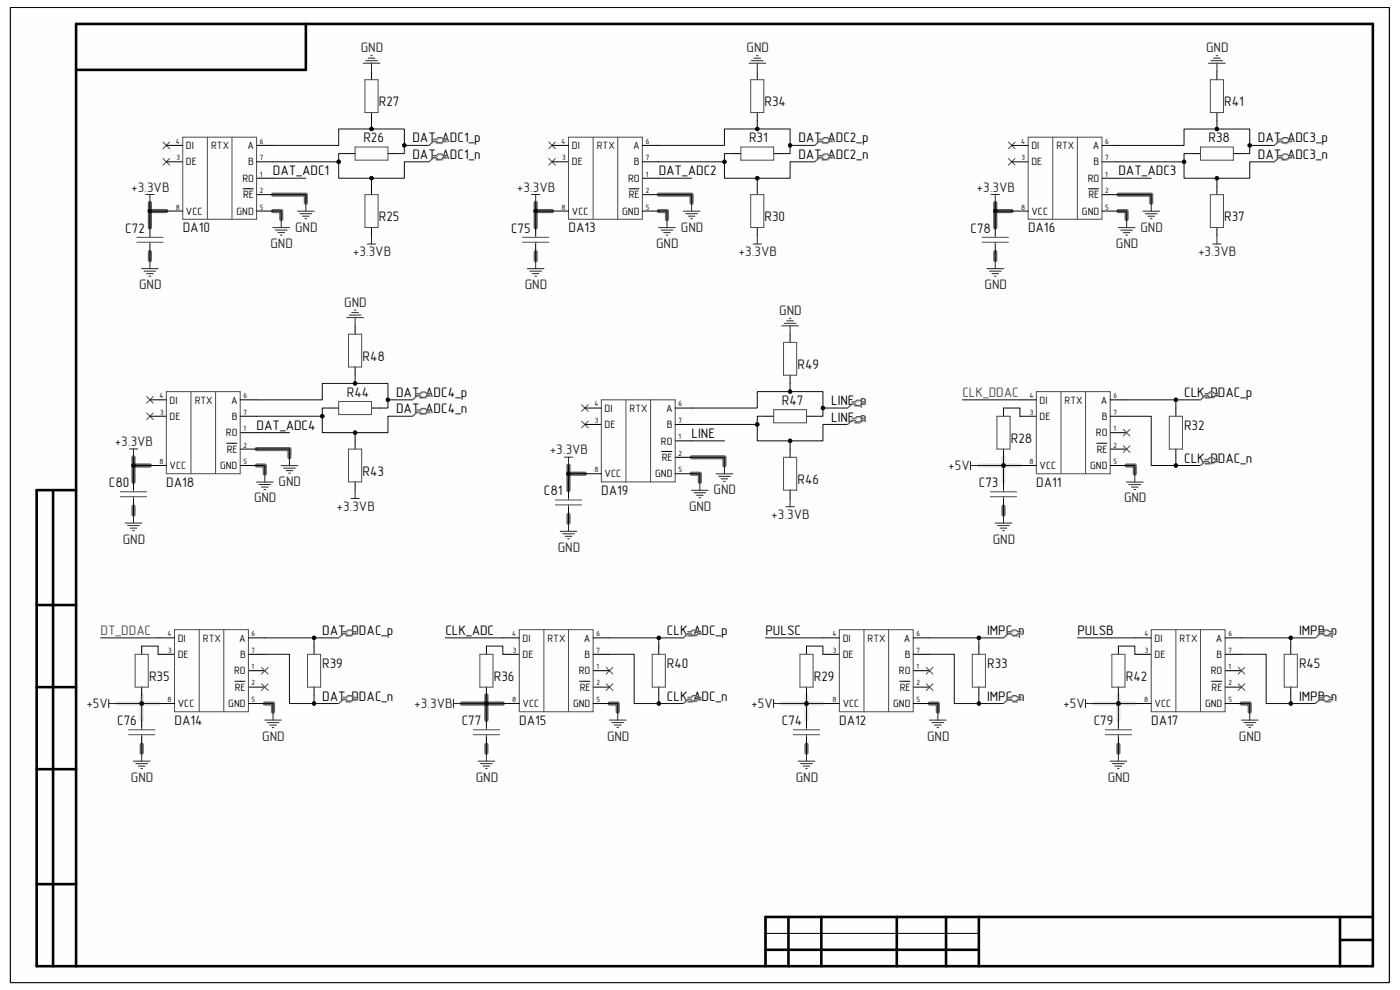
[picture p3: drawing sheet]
<svg xmlns="http://www.w3.org/2000/svg" width="297mm" height="210mm" viewBox="0 0 297 210" stroke-linecap="round" stroke-linejoin="round" font-family="sans-serif">
<path d="M2.2 1.6h292.5v206.8h-292.5z" fill-rule="evenodd" fill="#fefefe"/>
<path d="M2.2 1.6h292.5v206.8h-292.5z" fill="none" stroke="#000" stroke-width=".21"/>
<path d="M2.2 1.6h292.5v206.8h-292.5z" fill-rule="evenodd" fill="#fefefe"/>
<g fill="none" stroke="#000" stroke-width=".21">
<path d="M2.2 1.6h292.5v206.8h-292.5zM78.8 15.2v1.7M78.8 23.9v1.7M78.8 39.5v1.8M31.8 48.3v1.7M31.8 51.7v1.8M78.8 48.3v1.7M113.6 48.3v1.7M113.6 51.7v1.8M120.6 104v1.7M120.6 107.5v1.7M30.1 137.1v1.7"/>
<path d="M33.5 138.8h3.5M33.5 135.3h3.5M52.7 138.8h3.5M52.7 135.3h3.5M66.6 137.1v1.7M103.2 137.1v1.7M139.8 137.1v1.7M171.1 137.1v1.7M174.6 138.8h3.5M174.6 135.3h3.5M193.7 138.8h3.5M193.7 135.3h3.5"/>
<path d="M207.7 137.1v1.7M237.3 137.1v1.7M240.7 138.8h3.5M240.7 135.3h3.5M259.9 138.8h3.5M259.9 135.3h3.5M273.8 137.1v1.7M30.1 145.8v1.7M30.1 152.7v1.8M30.1 156.2v1.8M33.5 149.2h3.5M49.8 144.5h2.2"/>
<path d="M52.7 145.8h3.5M52.7 142.3h3.5M52.7 149.2h3.5M66.6 145.8v1.7M103.2 145.8v1.7M103.2 152.7v1.8M103.2 156.2v1.8M139.8 145.8v1.7M171.1 145.8v1.7M171.1 152.7v1.8M171.1 156.2v1.8M174.6 149.2h3.5"/>
<path d="M190.9 144.5h2.1M193.7 145.8h3.5M193.7 142.3h3.5M193.7 149.2h3.5M207.7 145.8v1.7M237.3 145.8v1.7M237.3 152.7v1.8M237.3 156.2v1.8M240.7 149.2h3.5M257 144.5h2.2M259.9 145.8h3.5M259.9 142.3h3.5"/>
<path d="M259.9 149.2h3.5M273.8 145.8v1.7M162.4 198h45.3"/>
</g>
<g fill="none" stroke="#686868" stroke-width=".89">
<path d="M31.8 53.5v1.7M57.9 44.8h1.8v1.7M57.9 41.3h7v1.7M113.6 53.5v1.7M139.8 44.8h1.7v1.7M139.8 41.3h6.9v1.7M211.1 53.5v1.7M237.3 44.8h1.7v1.7M237.3 41.3h6.9v1.7M54.4 98.8h1.8v1.7M54.4 95.3h7v1.7M146.7 97h7v1.8"/>
<path d="M239 98.8h1.7v1.7M28.3 107.5v1.7M120.6 109.2v1.7M146.7 100.5h1.8v1.7M212.9 107.5v1.7M30.1 158v1.7M56.2 149.2h1.7v1.8M103.2 158v1.7M129.3 149.2h1.8v1.8M171.1 158v1.7M197.2 149.2h1.8v1.8M237.3 158v1.7"/>
<path d="M263.4 149.2h1.7v1.8"/>
</g>
<path d="M31.8 43v1.8M35.3 44.8h-3.5v3.5M113.6 43v1.8h3.5M113.6 44.8v3.5M211.1 43v1.8M214.6 44.8h-3.5v3.5M28.3 97v1.8M31.8 98.8h-3.5v3.4M120.6 98.8v1.7M124.1 100.5h-3.5v3.5M98 149.2h8.7M103.2 147.5v5.2" fill="none" stroke="#5a5a5a" stroke-width=".89"/>
<path d="M207.7 98.8h8.7M212.9 97v5.2M24.8 149.2h8.7M30.1 147.5v5.2M165.9 149.2h8.7M171.1 147.5v5.2M232.1 149.2h8.6M237.3 147.5v5.2" fill="none" stroke="#e2e2e2" stroke-width=".89"/>
<g fill="none" stroke="#000" stroke-width=".55">
<path d="M64.9 5.1v9.7h-48.8M7.8 104h8.3M7.8 104v101h283.5v-199.9h-275.2v199.9M11.3 104v101M7.8 128.3h8.3M7.8 145.8h8.3M7.8 163.2h8.3M7.8 187.6h8.3M167.3 194.5v10.5M174.2 194.5v10.5M190.3 194.5v10.5M200.7 194.5v10.5"/>
<path d="M207.7 194.5v10.5M284.3 194.5v10.5M284.3 199.4h7M291.3 194.5h-128.9v10.5M162.4 201.5h45.3"/>
</g>
<g fill="none" stroke="#4c4c4c" stroke-width=".21">
<path d="M77.4 16.9h2.8v7h-2.8zM34.6 33.6l1.4 1.4M34.6 30.1l1.4 1.4M36 33.6l-1.4 1.4M36 30.1l-1.4 1.4M116.4 33.6l1.4 1.4M116.4 30.1l1.4 1.4M117.8 33.6l-1.4 1.4M117.8 30.1l-1.4 1.4M29 51.4h5.6M29 50.3h5.6M31.8 50v.3"/>
<path d="M31.8 51.4v.3M77.4 41.3h2.8v7h-2.8zM110.9 51.4h5.5M110.9 50.3h5.5M113.6 50v.3M113.6 51.4v.3M123.4 89.3l1.4 1.5M123.4 85.9l1.4 1.4M124.8 89.3l-1.4 1.5M124.8 85.9l-1.4 1.4M117.8 107.1h5.6M117.8 106.1h5.6"/>
<path d="M120.6 105.7v.4M120.6 107.1v.4M28.7 138.8h2.8v7h-2.8zM37 133.6h15.7v17.4h-15.7zM42.3 133.6v17.4M47.5 133.6v17.4M65.2 138.8h2.8v7h-2.8zM101.8 138.8h2.8v7h-2.8zM138.4 138.8h2.8v7h-2.8zM169.7 138.8h2.8v7h-2.8zM178.1 133.6h15.6v17.4h-15.6zM183.3 133.6v17.4"/>
<path d="M188.5 133.6v17.4M206.3 138.8h2.8v7h-2.8zM235.9 138.8h2.8v7h-2.8zM244.2 133.6h15.7v17.4h-15.7zM249.5 133.6v17.4M254.7 133.6v17.4M272.4 138.8h2.8v7h-2.8zM27.3 155.9h5.6M27.3 154.8h5.6M30.1 154.5v.3M30.1 155.9v.3M55.5 141.6l1.4 1.4"/>
<path d="M55.5 145.1l1.4 1.4M56.9 141.6l-1.4 1.4M56.9 145.1l-1.4 1.4M100.4 155.9h5.6M100.4 154.8h5.6M103.2 154.5v.3M103.2 155.9v.3M128.6 141.6l1.4 1.4M128.6 145.1l1.4 1.4M130 141.6l-1.4 1.4M130 145.1l-1.4 1.4M168.3 155.9h5.6"/>
<path d="M168.3 154.8h5.6M171.1 154.5v.3M171.1 155.9v.3M196.5 141.6l1.4 1.4M196.5 145.1l1.4 1.4M197.9 141.6l-1.4 1.4M197.9 145.1l-1.4 1.4M234.5 155.9h5.6M234.5 154.8h5.6M237.3 154.5v.3M237.3 155.9v.3M262.7 141.6l1.4 1.4"/>
<path d="M262.7 145.1l1.4 1.4M264.1 141.6l-1.4 1.4M264.1 145.1l-1.4 1.4"/>
</g>
<g fill="none" stroke="#262626" stroke-width=".21">
<path d="M77 13.4h3.6M77.6 12.9h2.5M78.1 12.3h1.4M78.6 11.8h.4M78.8 13.4v1.8M30 57h3.6M30.6 57.5h2.4M30.9 41.3h1.8M31.1 58h1.4M31.6 58.6h.4M31.8 41.3v1.7M31.8 55.2v1.8"/>
<path d="M57.9 48.3h3.5M58.4 48.8h2.5M59 49.3h1.4M59.5 49.9h.3M59.7 46.5v1.8M63.1 44.8h3.6M63.6 45.3h2.5M64.2 45.9h1.4M64.7 46.4h.4M64.9 43v1.8M77.9 51.8h1.8M78.8 50v1.8"/>
<path d="M111.9 57h3.5M112.4 57.5h2.5M112.8 41.3h1.7M112.9 58h1.4M113.5 58.6h.3M113.6 41.3v1.7M113.6 55.2v1.8M139.7 48.3h3.6M140.3 48.8h2.4M140.8 49.3h1.4M141.3 49.9h.4M141.5 46.5v1.8"/>
<path d="M145 44.8h3.5M145.5 45.3h2.5M146 45.9h1.4M146.5 46.4h.4M146.7 43v1.8M119.7 97h1.8M120.6 97v1.8M153.7 98.8v1.7M118.8 112.7h3.6M119.4 113.2h2.4M119.9 113.8h1.4M120.4 114.3h.4"/>
<path d="M120.6 110.9v1.8M146.7 104h3.5M147.2 104.5h2.5M147.8 105.1h1.4M148.3 105.6h.3M148.5 102.2v1.8M151.9 100.5h3.6M152.5 101h2.4M153 101.6h1.4M153.5 102.1h.4M23.1 149.2h1.7M23.1 148.4v1.7"/>
<path d="M30.1 159.7v1.8M56.2 152.8h3.5M56.7 153.3h2.5M57.2 153.8h1.4M57.7 154.3h.4M57.9 151v1.8M96.2 149.2h1.8M96.2 148.4v1.7M103.2 159.7v1.8M129.3 152.8h3.5M129.8 153.3h2.5M130.3 153.8h1.5"/>
<path d="M130.9 154.3h.3M131.1 151v1.8M164.1 149.2h1.8M164.1 148.4v1.7M171.1 159.7v1.8M197.2 152.8h3.5M197.7 153.3h2.5M198.3 153.8h1.4M198.8 154.3h.3M199 151v1.8M230.3 148.4v1.7M230.3 149.2h1.8"/>
<path d="M237.3 159.7v1.8M263.4 152.8h3.5M263.9 153.3h2.5M264.4 153.8h1.4M265 154.3h.3M265.1 151v1.8M28.3 161.5h3.5M28.8 162h2.5M29.4 162.5h1.4M29.9 163.1h.3M101.4 161.5h3.6M102 162h2.4"/>
<path d="M102.5 162.5h1.4M103 163.1h.4M169.3 161.5h3.6M169.9 162h2.4M170.4 162.5h1.4M170.9 163.1h.4M235.5 161.5h3.5M236 162h2.5M236.6 162.5h1.4M237.1 163.1h.3"/>
</g>
<path d="M31.8 53.5v1.7M35.3 44.8h-3.5v3.5" fill="none" stroke="#0e0e0e" stroke-width=".21"/>
<circle cx="31.8" cy="44.8" r=".35" fill="#0e0e0e"/>
<g fill="none" stroke="#0e0e0e" stroke-width=".21">
<path d="M31.8 43v1.8M57.9 44.8h1.8v1.7"/>
<circle cx="31.8" cy="44.8" r=".35"/>
</g>
<circle cx="31.8" cy="44.8" r=".35" fill="#0e0e0e"/>
<g fill="none" stroke="#0e0e0e" stroke-width=".21">
<path d="M57.9 37.8h7M57.9 41.3h7v1.7M113.6 43v1.8h3.5M113.6 53.5v1.7M139.8 44.8h1.7v1.7"/>
<circle cx="31.8" cy="44.8" r=".35"/>
</g>
<circle cx="113.6" cy="44.8" r=".35" fill="#0e0e0e"/>
<g fill="none" stroke="#0e0e0e" stroke-width=".21">
<path d="M139.8 37.8h6.9M139.8 41.3h6.9v1.7M120.6 109.2v1.7M124.1 100.5h-3.5v3.5"/>
<circle cx="113.6" cy="44.8" r=".35"/>
</g>
<circle cx="120.6" cy="100.5" r=".35" fill="#0e0e0e"/>
<g fill="none" stroke="#0e0e0e" stroke-width=".21">
<path d="M120.6 98.8v1.7M146.7 100.5h1.8v1.7"/>
<circle cx="120.6" cy="100.5" r=".35"/>
</g>
<circle cx="120.6" cy="100.5" r=".35" fill="#0e0e0e"/>
<g fill="none" stroke="#0e0e0e" stroke-width=".21">
<path d="M146.7 97h7v1.8M146.7 93.5h7M237.3 147.5v5.2M237.3 158v1.7"/>
<circle cx="120.6" cy="100.5" r=".35"/>
</g>
<circle cx="237.3" cy="149.2" r=".35" fill="#0e0e0e"/>
<g fill="none" stroke="#0e0e0e" stroke-width=".21">
<path d="M237.3 149.2h3.4"/>
<circle cx="237.3" cy="149.2" r=".35"/>
</g>
<circle cx="237.3" cy="149.2" r=".35" fill="#0e0e0e"/>
<g fill="none" stroke="#0e0e0e" stroke-width=".21">
<path d="M237.3 137.1h3.4v1.7M232.1 149.2h5.2M263.4 149.2h1.7v1.8"/>
<circle cx="237.3" cy="149.2" r=".35"/>
</g>
<circle cx="237.3" cy="149.2" r=".35" fill="#0e0e0e"/>
<g fill="none" stroke="#0e0e0e" stroke-width=".21">
<path d="M228.6 135.3h12.1M263.4 135.3h10.4v1.8"/>
<circle cx="237.3" cy="149.2" r=".35"/>
</g>
<circle cx="273.8" cy="135.3" r=".35" fill="#0e0e0e"/>
<g fill="none" stroke="#0e0e0e" stroke-width=".21">
<path d="M273.8 135.3h5.3"/>
<circle cx="273.8" cy="135.3" r=".35"/>
</g>
<circle cx="273.8" cy="135.3" r=".35" fill="#0e0e0e"/>
<g fill="none" stroke="#0e0e0e" stroke-width=".21">
<path d="M263.4 138.8h5.2v10.4h10.5"/>
<circle cx="273.8" cy="135.3" r=".35"/>
</g>
<circle cx="273.8" cy="149.2" r=".35" fill="#0e0e0e"/>
<g fill="none" stroke="#0e0e0e" stroke-width=".21">
<path d="M273.8 147.5v1.7"/>
<circle cx="273.8" cy="149.2" r=".35"/>
</g>
<circle cx="273.8" cy="149.2" r=".35" fill="#0e0e0e"/>
<g fill="none" stroke="#0e0e0e" stroke-width=".21">
<path d="M30.1 147.5v5.2M30.1 158v1.7"/>
<circle cx="273.8" cy="149.2" r=".35"/>
</g>
<circle cx="30.1" cy="149.2" r=".35" fill="#0e0e0e"/>
<g fill="none" stroke="#0e0e0e" stroke-width=".21">
<path d="M30.1 149.2h3.4"/>
<circle cx="30.1" cy="149.2" r=".35"/>
</g>
<circle cx="30.1" cy="149.2" r=".35" fill="#0e0e0e"/>
<g fill="none" stroke="#0e0e0e" stroke-width=".21">
<path d="M30.1 137.1h3.4v1.7M24.8 149.2h5.3M56.2 149.2h1.7v1.8"/>
<circle cx="30.1" cy="149.2" r=".35"/>
</g>
<circle cx="30.1" cy="149.2" r=".35" fill="#0e0e0e"/>
<g fill="none" stroke="#0e0e0e" stroke-width=".21">
<path d="M21.4 135.3h12.1M56.2 135.3h10.4v1.8"/>
<circle cx="30.1" cy="149.2" r=".35"/>
</g>
<circle cx="66.6" cy="135.3" r=".35" fill="#0e0e0e"/>
<g fill="none" stroke="#0e0e0e" stroke-width=".21">
<path d="M66.6 135.3h5.3"/>
<circle cx="66.6" cy="135.3" r=".35"/>
</g>
<circle cx="66.6" cy="135.3" r=".35" fill="#0e0e0e"/>
<g fill="none" stroke="#0e0e0e" stroke-width=".21">
<path d="M56.2 138.8h5.2v10.4h10.5"/>
<circle cx="66.6" cy="135.3" r=".35"/>
</g>
<circle cx="66.6" cy="149.2" r=".35" fill="#0e0e0e"/>
<g fill="none" stroke="#0e0e0e" stroke-width=".21">
<path d="M66.6 147.5v1.7"/>
<circle cx="66.6" cy="149.2" r=".35"/>
</g>
<circle cx="66.6" cy="149.2" r=".35" fill="#0e0e0e"/>
<g fill="none" stroke="#0e0e0e" stroke-width=".21">
<path d="M103.2 147.5v5.2M103.2 158v1.7"/>
<circle cx="66.6" cy="149.2" r=".35"/>
</g>
<circle cx="103.2" cy="149.2" r=".35" fill="#0e0e0e"/>
<g fill="none" stroke="#0e0e0e" stroke-width=".21">
<path d="M103.2 149.2h3.5"/>
<circle cx="103.2" cy="149.2" r=".35"/>
</g>
<circle cx="103.2" cy="149.2" r=".35" fill="#0e0e0e"/>
<g fill="none" stroke="#0e0e0e" stroke-width=".21">
<path d="M103.2 137.1h3.5v1.7M98 149.2h5.2M129.3 149.2h1.8v1.8"/>
<circle cx="103.2" cy="149.2" r=".35"/>
</g>
<circle cx="103.2" cy="149.2" r=".35" fill="#0e0e0e"/>
<g fill="none" stroke="#0e0e0e" stroke-width=".21">
<path d="M94.5 135.3h12.2M129.3 135.3h10.5v1.8"/>
<circle cx="103.2" cy="149.2" r=".35"/>
</g>
<circle cx="139.8" cy="135.3" r=".35" fill="#0e0e0e"/>
<g fill="none" stroke="#0e0e0e" stroke-width=".21">
<path d="M139.8 135.3h5.2"/>
<circle cx="139.8" cy="135.3" r=".35"/>
</g>
<circle cx="139.8" cy="135.3" r=".35" fill="#0e0e0e"/>
<g fill="none" stroke="#0e0e0e" stroke-width=".21">
<path d="M129.3 138.8h5.2v10.4h10.5"/>
<circle cx="139.8" cy="135.3" r=".35"/>
</g>
<circle cx="139.8" cy="149.2" r=".35" fill="#0e0e0e"/>
<g fill="none" stroke="#0e0e0e" stroke-width=".21">
<path d="M139.8 147.5v1.7"/>
<circle cx="139.8" cy="149.2" r=".35"/>
</g>
<circle cx="139.8" cy="149.2" r=".35" fill="#0e0e0e"/>
<g fill="none" stroke="#0e0e0e" stroke-width=".21">
<path d="M171.1 147.5v5.2M171.1 158v1.7"/>
<circle cx="139.8" cy="149.2" r=".35"/>
</g>
<circle cx="171.1" cy="149.2" r=".35" fill="#0e0e0e"/>
<g fill="none" stroke="#0e0e0e" stroke-width=".21">
<path d="M171.1 149.2h3.5"/>
<circle cx="171.1" cy="149.2" r=".35"/>
</g>
<circle cx="171.1" cy="149.2" r=".35" fill="#0e0e0e"/>
<g fill="none" stroke="#0e0e0e" stroke-width=".21">
<path d="M171.1 137.1h3.5v1.7M165.9 149.2h5.2M197.2 149.2h1.8v1.8"/>
<circle cx="171.1" cy="149.2" r=".35"/>
</g>
<circle cx="171.1" cy="149.2" r=".35" fill="#0e0e0e"/>
<g fill="none" stroke="#0e0e0e" stroke-width=".21">
<path d="M162.4 135.3h12.2M197.2 135.3h10.5v1.8"/>
<circle cx="171.1" cy="149.2" r=".35"/>
</g>
<circle cx="207.7" cy="135.3" r=".35" fill="#0e0e0e"/>
<g fill="none" stroke="#0e0e0e" stroke-width=".21">
<path d="M207.7 135.3h5.2"/>
<circle cx="207.7" cy="135.3" r=".35"/>
</g>
<circle cx="207.7" cy="135.3" r=".35" fill="#0e0e0e"/>
<g fill="none" stroke="#0e0e0e" stroke-width=".21">
<path d="M197.2 138.8h5.2v10.4h10.5"/>
<circle cx="207.7" cy="135.3" r=".35"/>
</g>
<circle cx="207.7" cy="149.2" r=".35" fill="#0e0e0e"/>
<g fill="none" stroke="#0e0e0e" stroke-width=".21">
<path d="M207.7 147.5v1.7"/>
<circle cx="207.7" cy="149.2" r=".35"/>
</g>
<circle cx="207.7" cy="149.2" r=".35" fill="#0e0e0e"/>
<g fill="none" stroke="#0e0e0e" stroke-width=".21">
<path d="M57.9 30.8h14v-3.4h13.9v3.4h5.2"/>
<circle cx="207.7" cy="149.2" r=".35"/>
</g>
<circle cx="78.8" cy="27.4" r=".35" fill="#0e0e0e"/>
<circle cx="78.8" cy="27.4" r=".35" fill="none" stroke="#0e0e0e" stroke-width=".21"/>
<circle cx="85.8" cy="30.8" r=".35" fill="#0e0e0e"/>
<g fill="none" stroke="#0e0e0e" stroke-width=".21">
<path d="M57.9 34.3h14v3.5h13.9v-3.5h5.2"/>
<circle cx="85.8" cy="30.8" r=".35"/>
</g>
<circle cx="71.9" cy="34.3" r=".35" fill="#0e0e0e"/>
<circle cx="71.9" cy="34.3" r=".35" fill="none" stroke="#0e0e0e" stroke-width=".21"/>
<circle cx="78.8" cy="37.8" r=".35" fill="#0e0e0e"/>
<g fill="none" stroke="#0e0e0e" stroke-width=".21">
<path d="M78.8 37.8v1.7"/>
<circle cx="78.8" cy="37.8" r=".35"/>
</g>
<circle cx="78.8" cy="37.8" r=".35" fill="#0e0e0e"/>
<g fill="none" stroke="#0e0e0e" stroke-width=".21">
<path d="M78.8 25.6v1.8"/>
<circle cx="78.8" cy="37.8" r=".35"/>
</g>
<circle cx="78.8" cy="27.4" r=".35" fill="#0e0e0e"/>
<g fill="none" stroke="#0e0e0e" stroke-width=".21">
<path d="M73.6 32.6h-1.7v1.7"/>
<circle cx="78.8" cy="27.4" r=".35"/>
</g>
<circle cx="71.9" cy="34.3" r=".35" fill="#0e0e0e"/>
<g fill="none" stroke="#0e0e0e" stroke-width=".21">
<path d="M85.8 30.8v1.8h-1.8"/>
<circle cx="71.9" cy="34.3" r=".35"/>
</g>
<circle cx="85.8" cy="30.8" r=".35" fill="#0e0e0e"/>
<g fill="none" stroke="#0e0e0e" stroke-width=".21">
<path d="M139.8 30.8h13.9v-3.4h13.9v3.4h5.2"/>
<circle cx="85.8" cy="30.8" r=".35"/>
</g>
<path d="M160.7 15.2v1.7M155.4 32.6h1.8M160.7 23.9v1.7M164.1 32.6h1.8" fill="none" stroke="#000" stroke-width=".21"/>
<path d="M159.3 16.9h2.7v7h-2.7zM157.2 31.2h6.9v2.8h-6.9z" fill="none" stroke="#4c4c4c" stroke-width=".21"/>
<path d="M158.9 13.4h3.5M159.4 12.9h2.5M159.9 12.3h1.5M160.5 11.8h.3M160.7 13.4v1.8M159.8 51.8h1.7M160.7 50v1.8" fill="none" stroke="#262626" stroke-width=".21"/>
<circle cx="160.7" cy="27.4" r=".35" fill="#0e0e0e"/>
<circle cx="160.7" cy="27.4" r=".35" fill="none" stroke="#0e0e0e" stroke-width=".21"/>
<circle cx="167.6" cy="30.8" r=".35" fill="#0e0e0e"/>
<g fill="none" stroke="#0e0e0e" stroke-width=".21">
<path d="M139.8 34.3h13.9v3.5h13.9v-3.5h5.2"/>
<circle cx="167.6" cy="30.8" r=".35"/>
</g>
<circle cx="153.7" cy="34.3" r=".35" fill="#0e0e0e"/>
<circle cx="153.7" cy="34.3" r=".35" fill="none" stroke="#0e0e0e" stroke-width=".21"/>
<circle cx="160.7" cy="37.8" r=".35" fill="#0e0e0e"/>
<g fill="none" stroke="#0e0e0e" stroke-width=".21">
<path d="M160.7 37.8v1.7"/>
<circle cx="160.7" cy="37.8" r=".35"/>
</g>
<circle cx="160.7" cy="37.8" r=".35" fill="#0e0e0e"/>
<g fill="none" stroke="#0e0e0e" stroke-width=".21">
<path d="M160.7 25.6v1.8"/>
<circle cx="160.7" cy="37.8" r=".35"/>
</g>
<circle cx="160.7" cy="27.4" r=".35" fill="#0e0e0e"/>
<g fill="none" stroke="#0e0e0e" stroke-width=".21">
<path d="M155.4 32.6h-1.7v1.7"/>
<circle cx="160.7" cy="27.4" r=".35"/>
</g>
<circle cx="153.7" cy="34.3" r=".35" fill="#0e0e0e"/>
<g fill="none" stroke="#0e0e0e" stroke-width=".21">
<path d="M167.6 30.8v1.8h-1.7"/>
<circle cx="153.7" cy="34.3" r=".35"/>
</g>
<circle cx="167.6" cy="30.8" r=".35" fill="#0e0e0e"/>
<g fill="none" stroke="#0e0e0e" stroke-width=".21">
<path d="M211.1 53.5v1.7M214.6 44.8h-3.5v3.5"/>
<circle cx="167.6" cy="30.8" r=".35"/>
</g>
<path d="M211.1 48.3v1.7M211.1 51.7v1.8" fill="none" stroke="#000" stroke-width=".21"/>
<path d="M213.9 33.6l1.4 1.4M213.9 30.1l1.4 1.4M215.3 33.6l-1.4 1.4M215.3 30.1l-1.4 1.4M208.4 51.4h5.5M208.4 50.3h5.5M211.1 50v.3M211.1 51.4v.3" fill="none" stroke="#4c4c4c" stroke-width=".21"/>
<g fill="none" stroke="#262626" stroke-width=".21">
<path d="M209.4 57h3.5M209.9 57.5h2.5M210.4 58h1.5M211 58.6h.3M211.1 55.2v1.8M237.2 48.3h3.6M237.8 48.8h2.5M238.3 49.4h1.4M238.8 49.9h.4M239 46.5v1.8M242.5 44.8h3.5M243 45.3h2.5"/>
<path d="M243.5 45.9h1.4M244.1 46.4h.3M244.2 43v1.8"/>
</g>
<circle cx="211.2" cy="44.8" r=".35" fill="#0e0e0e"/>
<g fill="none" stroke="#0e0e0e" stroke-width=".21">
<path d="M211.1 43v1.8M237.3 44.8h1.7v1.7"/>
<circle cx="211.2" cy="44.8" r=".35"/>
</g>
<circle cx="211.2" cy="44.8" r=".35" fill="#0e0e0e"/>
<g fill="none" stroke="#0e0e0e" stroke-width=".21">
<path d="M237.3 30.9h13.9v-3.5h13.9v3.5h5.3M237.3 37.8h6.9M237.3 41.3h6.9v1.7"/>
<circle cx="211.2" cy="44.8" r=".35"/>
</g>
<path d="M258.2 15.2v1.7M252.9 32.6h1.8M258.2 23.9v1.7M258.2 39.5v1.8M261.7 32.6h1.7M258.2 48.3v1.7" fill="none" stroke="#000" stroke-width=".21"/>
<path d="M256.8 16.9h2.8v7h-2.8zM254.7 31.2h7v2.8h-7zM256.8 41.3h2.8v7h-2.8z" fill="none" stroke="#4c4c4c" stroke-width=".21"/>
<path d="M256.4 13.4h3.5M256.9 12.9h2.5M257.5 12.3h1.4M258 11.8h.3M258.2 13.4v1.8" fill="none" stroke="#262626" stroke-width=".21"/>
<circle cx="258.2" cy="27.4" r=".35" fill="#0e0e0e"/>
<circle cx="258.2" cy="27.4" r=".35" fill="none" stroke="#0e0e0e" stroke-width=".21"/>
<circle cx="265.1" cy="30.8" r=".35" fill="#0e0e0e"/>
<g fill="none" stroke="#0e0e0e" stroke-width=".21">
<path d="M237.3 34.3h13.9v3.5h13.9v-3.5h5.3"/>
<circle cx="265.1" cy="30.8" r=".35"/>
</g>
<circle cx="251.2" cy="34.3" r=".35" fill="#0e0e0e"/>
<circle cx="251.2" cy="34.3" r=".35" fill="none" stroke="#0e0e0e" stroke-width=".21"/>
<circle cx="258.2" cy="37.8" r=".35" fill="#0e0e0e"/>
<g fill="none" stroke="#0e0e0e" stroke-width=".21">
<path d="M258.2 37.8v1.7"/>
<circle cx="258.2" cy="37.8" r=".35"/>
</g>
<circle cx="258.2" cy="37.8" r=".35" fill="#0e0e0e"/>
<g fill="none" stroke="#0e0e0e" stroke-width=".21">
<path d="M258.2 25.6v1.8"/>
<circle cx="258.2" cy="37.8" r=".35"/>
</g>
<circle cx="258.2" cy="27.4" r=".35" fill="#0e0e0e"/>
<g fill="none" stroke="#0e0e0e" stroke-width=".21">
<path d="M252.9 32.6h-1.7v1.7"/>
<circle cx="258.2" cy="27.4" r=".35"/>
</g>
<circle cx="251.2" cy="34.3" r=".35" fill="#0e0e0e"/>
<g fill="none" stroke="#0e0e0e" stroke-width=".21">
<path d="M265.1 30.9v1.7h-1.7"/>
<circle cx="251.2" cy="34.3" r=".35"/>
</g>
<circle cx="265.1" cy="30.8" r=".35" fill="#0e0e0e"/>
<g fill="none" stroke="#0e0e0e" stroke-width=".21">
<path d="M146.7 86.6h14v-3.5h13.9v3.5h5.2"/>
<circle cx="265.1" cy="30.8" r=".35"/>
</g>
<path d="M167.6 70.9v1.7M167.6 79.6v1.7M162.4 88.3h1.7M167.6 95.3v1.7M171.1 88.3h1.7M167.6 104v1.7" fill="none" stroke="#000" stroke-width=".21"/>
<path d="M166.2 72.6h2.8v7h-2.8zM164.1 86.9h7v2.8h-7zM166.2 97h2.8v7h-2.8z" fill="none" stroke="#4c4c4c" stroke-width=".21"/>
<path d="M165.9 69.1h3.5M166.4 68.6h2.5M166.9 68.1h1.4M167.4 67.5h.4M167.6 69.1v1.8M166.7 107.5h1.8M167.6 105.7v1.8" fill="none" stroke="#262626" stroke-width=".21"/>
<circle cx="167.6" cy="83.1" r=".35" fill="#0e0e0e"/>
<circle cx="167.6" cy="83.1" r=".35" fill="none" stroke="#0e0e0e" stroke-width=".21"/>
<circle cx="174.6" cy="86.6" r=".35" fill="#0e0e0e"/>
<g fill="none" stroke="#0e0e0e" stroke-width=".21">
<path d="M146.7 90h14v3.5h13.9v-3.5h5.2"/>
<circle cx="174.6" cy="86.6" r=".35"/>
</g>
<circle cx="160.7" cy="90" r=".35" fill="#0e0e0e"/>
<circle cx="160.7" cy="90" r=".35" fill="none" stroke="#0e0e0e" stroke-width=".21"/>
<circle cx="167.6" cy="93.5" r=".35" fill="#0e0e0e"/>
<g fill="none" stroke="#0e0e0e" stroke-width=".21">
<path d="M167.6 93.5v1.8"/>
<circle cx="167.6" cy="93.5" r=".35"/>
</g>
<circle cx="167.6" cy="93.5" r=".35" fill="#0e0e0e"/>
<g fill="none" stroke="#0e0e0e" stroke-width=".21">
<path d="M167.6 81.3v1.8"/>
<circle cx="167.6" cy="93.5" r=".35"/>
</g>
<circle cx="167.6" cy="83.1" r=".35" fill="#0e0e0e"/>
<g fill="none" stroke="#0e0e0e" stroke-width=".21">
<path d="M162.4 88.3h-1.7v1.7"/>
<circle cx="167.6" cy="83.1" r=".35"/>
</g>
<circle cx="160.7" cy="90" r=".35" fill="#0e0e0e"/>
<g fill="none" stroke="#0e0e0e" stroke-width=".21">
<path d="M174.6 86.6v1.7h-1.8"/>
<circle cx="160.7" cy="90" r=".35"/>
</g>
<circle cx="174.6" cy="86.6" r=".35" fill="#0e0e0e"/>
<g fill="none" stroke="#0e0e0e" stroke-width=".21">
<path d="M113.6 44.8v3.5"/>
<circle cx="174.6" cy="86.6" r=".35"/>
</g>
<circle cx="113.6" cy="44.8" r=".35" fill="#0e0e0e"/>
<g fill="none" stroke="#0e0e0e" stroke-width=".21">
<path d="M31.8 98.8h-3.5v3.4M28.3 107.5v1.7"/>
<circle cx="113.6" cy="44.8" r=".35"/>
</g>
<g fill="none" stroke="#000" stroke-width=".21">
<path d="M35.3 34.3h3.5M35.3 30.8h3.5M54.4 34.3h3.5M54.4 37.8h3.5M54.4 30.8h3.5M117.1 34.3h3.5M117.1 30.8h3.5M136.3 34.3h3.5M136.3 37.8h3.5M136.3 30.8h3.5M214.6 34.3h3.5M214.6 30.9h3.5"/>
<path d="M233.8 34.3h3.5M233.8 37.8h3.5M233.8 30.9h3.5M35.3 44.8h3.5M51.6 40h2.1M54.4 41.3h3.5M54.4 44.8h3.5M117.1 44.8h3.5M133.4 40.1h2.2M136.3 44.8h3.5M136.3 41.3h3.5M214.6 44.8h3.5"/>
<path d="M230.9 40.1h2.2M233.8 44.8h3.5M233.8 41.3h3.5M28.3 102.2v1.8M28.3 105.7v1.8"/>
</g>
<g fill="none" stroke="#4c4c4c" stroke-width=".21">
<path d="M38.8 29.1h15.6v17.4h-15.6zM44 29.1v17.4M49.2 29.1v17.4M120.6 29.1h15.7v17.4h-15.7zM125.8 29.1v17.4M131.1 29.1v17.4M218.1 29.1h15.7v17.4h-15.7zM223.3 29.1v17.4M228.6 29.1v17.4M31.1 84.1l1.4 1.4M31.1 87.6l1.4 1.4M32.5 87.6l-1.4 1.4"/>
<path d="M32.5 84.1l-1.4 1.4M25.5 105.4h5.6M25.5 104.3h5.6M28.3 104v.3M28.3 105.4v.3"/>
</g>
<g fill="none" stroke="#262626" stroke-width=".21">
<path d="M59.6 98.8h3.6M60.2 99.3h2.4M60.7 99.8h1.4M61.4 97v1.8M26.6 111h3.5M27.1 111.5h2.5M27.6 112h1.4M28.1 112.6h.4M28.3 109.2v1.7M54.4 102.3h3.5M54.9 102.8h2.5M55.5 103.3h1.4"/>
<path d="M56 103.9h.4M56.2 100.5v1.8M61.2 100.4h.4"/>
</g>
<circle cx="28.3" cy="98.7" r=".35" fill="#0e0e0e"/>
<g fill="none" stroke="#0e0e0e" stroke-width=".21">
<path d="M28.3 97v1.8M54.4 98.8h1.8v1.7"/>
<circle cx="28.3" cy="98.7" r=".35"/>
</g>
<circle cx="28.3" cy="98.7" r=".35" fill="#0e0e0e"/>
<g fill="none" stroke="#0e0e0e" stroke-width=".21">
<path d="M54.4 95.3h7v1.7M54.4 84.8h14v-3.5h13.9v3.5h5.2M54.4 91.8h7"/>
<circle cx="28.3" cy="98.7" r=".35"/>
</g>
<path d="M75.3 69.1v1.8M75.3 77.9v1.7M70.1 86.6h1.8M75.3 93.5v1.8M78.8 86.6h1.8M75.3 102.2v1.8" fill="none" stroke="#000" stroke-width=".21"/>
<path d="M73.9 70.9h2.8v7h-2.8zM71.9 85.2h6.9v2.8h-6.9zM73.9 95.3h2.8v6.9h-2.8z" fill="none" stroke="#4c4c4c" stroke-width=".21"/>
<path d="M73.6 67.4h3.5M74.1 66.8h2.5M74.6 66.3h1.4M75.2 65.8h.3M75.3 67.4v1.7" fill="none" stroke="#262626" stroke-width=".21"/>
<circle cx="75.3" cy="81.3" r=".35" fill="#0e0e0e"/>
<circle cx="75.3" cy="81.3" r=".35" fill="none" stroke="#0e0e0e" stroke-width=".21"/>
<circle cx="82.3" cy="84.8" r=".35" fill="#0e0e0e"/>
<g fill="none" stroke="#0e0e0e" stroke-width=".21">
<path d="M54.4 88.3h14v3.5h13.9v-3.5h5.2"/>
<circle cx="82.3" cy="84.8" r=".35"/>
</g>
<circle cx="68.4" cy="88.3" r=".35" fill="#0e0e0e"/>
<circle cx="68.4" cy="88.3" r=".35" fill="none" stroke="#0e0e0e" stroke-width=".21"/>
<circle cx="75.3" cy="91.8" r=".35" fill="#0e0e0e"/>
<g fill="none" stroke="#0e0e0e" stroke-width=".21">
<path d="M75.3 91.8v1.7"/>
<circle cx="75.3" cy="91.8" r=".35"/>
</g>
<circle cx="75.3" cy="91.8" r=".35" fill="#0e0e0e"/>
<g fill="none" stroke="#0e0e0e" stroke-width=".21">
<path d="M75.3 79.6v1.7"/>
<circle cx="75.3" cy="91.8" r=".35"/>
</g>
<circle cx="75.3" cy="81.3" r=".35" fill="#0e0e0e"/>
<g fill="none" stroke="#0e0e0e" stroke-width=".21">
<path d="M70.1 86.6h-1.7v1.7"/>
<circle cx="75.3" cy="81.3" r=".35"/>
</g>
<circle cx="68.4" cy="88.3" r=".35" fill="#0e0e0e"/>
<g fill="none" stroke="#0e0e0e" stroke-width=".21">
<path d="M82.3 84.8v1.8h-1.7"/>
<circle cx="68.4" cy="88.3" r=".35"/>
</g>
<circle cx="82.3" cy="84.8" r=".35" fill="#0e0e0e"/>
<g fill="none" stroke="#0e0e0e" stroke-width=".21">
<path d="M212.9 97v5.2M212.9 107.5v1.7"/>
<circle cx="82.3" cy="84.8" r=".35"/>
</g>
<g fill="none" stroke="#000" stroke-width=".21">
<path d="M31.8 88.3h3.5M31.8 84.8h3.5M31.8 98.8h3.5M48.1 94h2.2M51 84.8h3.4M51 88.3h3.4M51 95.3h3.4M51 91.8h3.4M51 98.8h3.4M212.9 86.6v1.7M212.9 95.3v1.7M216.4 88.3h3.5"/>
<path d="M216.4 84.8h3.5M216.4 98.8h3.5M232.7 94h2.1M235.5 88.3h3.5M235.5 95.3h3.5M235.5 91.8h3.5M235.5 84.8h3.5M235.5 98.8h3.5M249.5 86.6v1.7M249.5 95.3v1.7M212.9 102.2v1.8M212.9 105.7v1.8"/>
<path d="M106.7 138.8h3.5M106.7 135.3h3.5M125.8 138.8h3.5M125.8 135.3h3.5M106.7 149.2h3.5M123 144.5h2.1M125.8 145.8h3.5M125.8 142.3h3.5M125.8 149.2h3.5"/>
</g>
<g fill="none" stroke="#4c4c4c" stroke-width=".21">
<path d="M35.3 83.1h15.7v17.4h-15.7zM40.5 83.1v17.4M45.7 83.1v17.4M211.5 88.3h2.8v7h-2.8zM219.9 83.1h15.6v17.4h-15.6zM225.1 83.1v17.4M230.3 83.1v17.4M238.3 91.1l1.4 1.4M238.3 94.6l1.4 1.4M239.7 91.1l-1.4 1.4M239.7 94.6l-1.4 1.4M248.1 88.3h2.8v7h-2.8z"/>
<path d="M210.1 105.4h5.6M210.1 104.3h5.6M212.9 104v.3M212.9 105.4v.3M110.2 133.6h15.6v17.4h-15.6zM115.4 133.6v17.4M120.6 133.6v17.4"/>
</g>
<path d="M205.9 97.9v1.7M205.9 98.8h1.8M211.1 111h3.6M211.7 111.5h2.4M212.2 112h1.4M212.7 112.6h.4M212.9 109.2v1.8M239 102.3h3.5M239.5 102.8h2.5M240 103.3h1.5M240.6 103.9h.3M240.7 100.5v1.8" fill="none" stroke="#262626" stroke-width=".21"/>
<circle cx="212.9" cy="98.7" r=".35" fill="#0e0e0e"/>
<g fill="none" stroke="#0e0e0e" stroke-width=".21">
<path d="M212.9 98.8h3.5"/>
<circle cx="212.9" cy="98.7" r=".35"/>
</g>
<circle cx="212.9" cy="98.7" r=".35" fill="#0e0e0e"/>
<g fill="none" stroke="#0e0e0e" stroke-width=".21">
<path d="M207.7 98.8h5.2M212.9 86.6h3.5v1.7M239 98.8h1.7v1.7"/>
<circle cx="212.9" cy="98.7" r=".35"/>
</g>
<circle cx="212.9" cy="98.7" r=".35" fill="#0e0e0e"/>
<g fill="none" stroke="#0e0e0e" stroke-width=".21">
<path d="M204.2 84.8h12.2M239 84.8h10.5v1.8"/>
<circle cx="212.9" cy="98.7" r=".35"/>
</g>
<circle cx="249.5" cy="84.8" r=".35" fill="#0e0e0e"/>
<g fill="none" stroke="#0e0e0e" stroke-width=".21">
<path d="M249.5 84.8h5.2"/>
<circle cx="249.5" cy="84.8" r=".35"/>
</g>
<circle cx="249.5" cy="84.8" r=".35" fill="#0e0e0e"/>
<g fill="none" stroke="#0e0e0e" stroke-width=".21">
<path d="M239 88.3h5.2v10.5h10.5"/>
<circle cx="249.5" cy="84.8" r=".35"/>
</g>
<circle cx="249.5" cy="98.7" r=".35" fill="#0e0e0e"/>
<g fill="none" stroke="#0e0e0e" stroke-width=".21">
<path d="M249.5 97v1.8"/>
<circle cx="249.5" cy="98.7" r=".35"/>
</g>
<circle cx="249.5" cy="98.7" r=".35" fill="#0e0e0e"/>
<circle cx="249.5" cy="98.7" r=".35" fill="none" stroke="#0e0e0e" stroke-width=".21"/>
<g fill="none" stroke="#000" stroke-width=".21">
<path d="M73.6 32.6h1.7M82.3 32.6h1.7M160.7 39.5v1.8M160.7 48.3v1.7M124.1 90h3.5M124.1 86.6h3.5M140.4 95.8h2.1M143.2 90h3.5M143.2 97h3.5M143.2 93.5h3.5M143.2 86.6h3.5M124.1 100.5h3.5"/>
<path d="M143.2 100.5h3.5"/>
</g>
<g fill="none" stroke="#4c4c4c" stroke-width=".21">
<path d="M75.3 31.2h7v2.8h-7zM91.9 29.5h.7l.4-.3h.7l.3 .3h.7M91.9 33h.7l.4-.4h.7l.3 .4h.7M94.7 30h-.7l-.3 .3h-.7l-.4-.3h-.7l-.9 .8M94.7 33.4h-.7l-.3 .4h-.7l-.4-.4h-.7l-.9 .9M173.7 29.5h.7l.4-.3h.7l.4 .3h.7M173.7 33h.7l.4-.4h.7l.4 .4h.7M176.6 30h-.7l-.4 .3h-.7l-.4-.3h-.7l-.9 .9M176.6 33.4h-.7l-.4 .4h-.7l-.4-.4h-.7l-.9 .9M271.2 29.5h.7l.4-.3h.7l.4 .3h.7M271.2 33h.7l.4-.4h.7l.4 .4h.7M274.1 30h-.7l-.4 .3h-.7l-.4-.3h-.7l-.8 .9"/>
<path d="M274.1 33.4h-.7l-.4 .4h-.7l-.4-.4h-.7l-.8 .9M159.3 41.3h2.7v7h-2.7zM88.4 83.5h.7l.4-.4h.7l.3 .4h.7M88.4 87h.7l.4-.4h.7l.3 .4h.7M91.2 83.9h-.7l-.3 .4h-.7l-.4-.4h-.7l-.9 .9M91.2 87.4h-.7l-.3 .4h-.7l-.4-.4h-.7l-.9 .9M127.6 84.8h15.6v17.4h-15.6zM132.8 84.8v17.4M138 84.8v17.4M180.7 85.2h.7l.4-.3h.7l.3 .3h.7M180.7 88.7h.7l.4-.3h.7l.3 .3h.7M183.5 85.7h-.7l-.3 .3h-.7l-.4-.3h-.7l-.9 .9"/>
<path d="M183.5 89.2h-.7l-.3 .3h-.7l-.4-.3h-.7l-.9 .8M255.6 83.5h.7l.3-.4h.7l.4 .4h.7M255.6 97.4h.7l.3-.3h.7l.4 .3h.7M258.4 83.9h-.7l-.4 .4h-.7l-.3-.4h-.7l-.9 .9M258.4 97.9h-.7l-.4 .3h-.7l-.3-.3h-.7l-.9 .9M72.7 134h.7l.4-.4h.7l.4 .4h.7M75.6 134.4h-.7l-.4 .4h-.7l-.4-.4h-.7l-.8 .9M145.9 134h.7l.3-.4h.7l.4 .4h.7M148.7 134.4h-.7l-.4 .4h-.7l-.3-.4h-.7l-.9 .9M213.8 134h.7l.3-.4h.8l.3 .4h.7M216.6 134.4h-.7l-.3 .4h-.8l-.3-.4h-.7l-.9 .9M279.9 134h.7l.4-.4h.7l.4 .4h.7"/>
<path d="M282.8 134.4h-.7l-.4 .4h-.7l-.4-.4h-.7l-.8 .9M72.7 147.9h.7l.4-.3h.7l.4 .3h.7M75.6 148.4h-.7l-.4 .3h-.7l-.4-.3h-.7l-.8 .8M145.9 147.9h.7l.3-.3h.7l.4 .3h.7M148.7 148.4h-.7l-.4 .3h-.7l-.3-.3h-.7l-.9 .8M213.8 147.9h.7l.3-.3h.8l.3 .3h.7M216.6 148.4h-.7l-.3 .3h-.8l-.3-.3h-.7l-.9 .8M279.9 147.9h.7l.4-.3h.7l.4 .3h.7M282.8 148.4h-.7l-.4 .3h-.7l-.4-.3h-.7l-.8 .8"/>
</g>
<path d="M210.3 41.3h1.7M211.1 41.3v1.7M257.3 51.8h1.7M258.2 50v1.8M27.4 95.2h1.8M28.3 95.2v1.8M74.4 105.7h1.8M75.3 104v1.7" fill="none" stroke="#262626" stroke-width=".21"/>
<g fill="none" stroke="#b0b0b0" stroke-width=".21">
<path d="M92.1 29.7h.7l.3-.4h.7l.4 .4h.7M92.1 33.2h.7l.3-.4h.7l.4 .4h.7M94.9 30.1h-.7l-.4 .4h-.7l-.3-.4h-.7l-1.1 .7M94.9 33.6h-.7l-.4 .4h-.7l-.3-.4h-.7l-1.1 .7M173.9 29.7h.7l.4-.4h.7l.3 .4h.7M173.9 33.2h.7l.4-.4h.7l.3 .4h.7M176.7 30.1h-.7l-.3 .4h-.7l-.4-.4h-.7l-1.1 .8M176.7 33.6h-.7l-.3 .4h-.7l-.4-.4h-.7l-1.1 .7M271.4 29.7h.7l.4-.4h.7l.3 .4h.7M271.4 33.2h.7l.4-.4h.7l.3 .4h.7M274.2 30.1h-.7l-.3 .4h-.7l-.4-.4h-.7l-1 .8M274.2 33.6h-.7l-.3 .4h-.7l-.4-.4h-.7l-1 .7"/>
<path d="M88.6 83.7h.7l.3-.4h.8l.3 .4h.7M88.6 87.2h.7l.3-.4h.8l.3 .4h.7M91.4 84.1h-.7l-.3 .4h-.8l-.3-.4h-.7l-1.1 .7M91.4 87.6h-.7l-.3 .3h-.8l-.3-.3h-.7l-1.1 .7M180.9 85.4h.7l.3-.3h.7l.4 .3h.7M180.9 88.9h.7l.3-.4h.7l.4 .4h.7M183.7 85.9h-.7l-.4 .3h-.7l-.3-.3h-.7l-1.1 .7M183.7 89.3h-.7l-.4 .4h-.7l-.3-.4h-.7l-1.1 .7M255.7 83.7h.8l.3-.4h.7l.4 .4h.7M255.7 97.6h.8l.3-.3h.7l.4 .3h.7M258.6 84.1h-.7l-.4 .4h-.7l-.3-.4h-.8l-1 .7M258.6 98h-.7l-.4 .4h-.7l-.3-.4h-.8l-1 .8"/>
<path d="M72.9 134.2h.7l.4-.4h.7l.3 .4h.7M75.7 134.6h-.7l-.3 .4h-.7l-.4-.4h-.7l-1 .7M146 134.2h.8l.3-.4h.7l.4 .4h.7M148.9 134.6h-.7l-.4 .4h-.7l-.3-.4h-.8l-1 .7M214 134.2h.7l.3-.4h.7l.4 .4h.7M216.8 134.6h-.7l-.4 .4h-.7l-.3-.4h-.7l-1.1 .7M280.1 134.2h.7l.4-.4h.7l.3 .4h.8M283 134.6h-.8l-.3 .4h-.7l-.4-.4h-.7l-1 .7M72.9 148.1h.7l.4-.4h.7l.3 .4h.7M75.7 148.5h-.7l-.3 .4h-.7l-.4-.4h-.7l-1 .7M146 148.1h.8l.3-.4h.7l.4 .4h.7M148.9 148.5h-.7l-.4 .4h-.7l-.3-.4h-.8l-1 .7"/>
<path d="M214 148.1h.7l.3-.4h.7l.4 .4h.7M216.8 148.5h-.7l-.4 .4h-.7l-.3-.4h-.7l-1.1 .7M280.1 148.1h.7l.4-.4h.7l.3 .4h.8M283 148.5h-.8l-.3 .4h-.7l-.4-.4h-.7l-1 .7"/>
</g>
<g font-size="2.9" fill="#262626">
<text x="76.5" y="11">GND</text>
<text x="158.4" y="11">GND</text>
<text x="255.9" y="11">GND</text>
<text x="27.8" y="40.7">+3.3VB</text>
<text x="109.6" y="40.7">+3.3VB</text>
<text x="207.2" y="40.7">+3.3VB</text>
<text x="57.4" y="52.6">GND</text>
<text x="62.6" y="49.1">GND</text>
<text x="139.2" y="52.6">GND</text>
<text x="144.4" y="49.1">GND</text>
<text x="236.7" y="52.6">GND</text>
<text x="241.9" y="49.1">GND</text>
<text x="74.8" y="54.4">+3.3VB</text>
<text x="156.7" y="54.4">+3.3VB</text>
<text x="254.2" y="54.4">+3.3VB</text>
<text x="29.5" y="61.3">GND</text>
<text x="73" y="65">GND</text>
<text x="111.3" y="61.3">GND</text>
<text x="208.9" y="61.3">GND</text>
<text x="165.3" y="66.8">GND</text>
<text x="24.3" y="94.7">+3.3VB</text>
<text x="116.6" y="96.4">+3.3VB</text>
<text x="201.2" y="99.7">+5V</text>
<text x="53.9" y="106.6">GND</text>
<text x="59.1" y="103.1">GND</text>
<text x="151.4" y="104.9">GND</text>
<text x="238.5" y="106.6">GND</text>
<text x="71.4" y="108.3">+3.3VB</text>
<text x="146.2" y="108.4">GND</text>
<text x="163.6" y="110.1">+3.3VB</text>
<text x="26" y="115.3">GND</text>
<text x="118.3" y="117.1">GND</text>
<text x="210.6" y="115.3">GND</text>
<text x="18.3" y="150.2">+5V</text>
<text x="87.9" y="150.2">+3.3VB</text>
<text x="159.4" y="150.2">+5V</text>
<text x="225.6" y="150.2">+5V</text>
<text x="55.6" y="157.1">GND</text>
<text x="128.8" y="157.1">GND</text>
<text x="196.7" y="157.1">GND</text>
<text x="262.8" y="157.1">GND</text>
<text x="27.8" y="165.8">GND</text>
<text x="100.9" y="165.8">GND</text>
<text x="168.8" y="165.8">GND</text>
<text x="235" y="165.8">GND</text>
</g>
<g font-size="2.9" fill="#0e0e0e">
<text x="80.4" y="22.5">R27</text>
<text x="162.2" y="22.5">R34</text>
<text x="259.7" y="22.5">R41</text>
<text x="77.1" y="30.2">R26</text>
<text x="158.9" y="30.2">R31</text>
<text x="256.4" y="30.2">R38</text>
<text x="80.4" y="46.9">R25</text>
<text x="162.2" y="46.9">R30</text>
<text x="259.7" y="46.9">R37</text>
<text x="26.6" y="49.4">C72</text>
<text x="38.8" y="49.3">DA10</text>
<text x="108.4" y="49.4">C75</text>
<text x="120.6" y="49.3">DA13</text>
<text x="205.9" y="49.4">C78</text>
<text x="218.1" y="49.3">DA16</text>
<text x="76.9" y="76.5">R48</text>
<text x="169.2" y="78.2">R49</text>
<text x="73.6" y="84.2">R44</text>
<text x="165.9" y="86">R47</text>
<text x="214.5" y="93.9">R28</text>
<text x="251.2" y="91.2">R32</text>
<text x="76.9" y="100.9">R43</text>
<text x="23.1" y="103.4">C80</text>
<text x="35.3" y="103.3">DA18</text>
<text x="115.4" y="105.1">C81</text>
<text x="127.6" y="105">DA19</text>
<text x="169.2" y="102.6">R46</text>
<text x="207.6" y="103.4">C73</text>
<text x="219.8" y="103.3">DA11</text>
<text x="68.4" y="141.7">R39</text>
<text x="141.5" y="141.7">R40</text>
<text x="209.4" y="141.7">R33</text>
<text x="275.6" y="141.7">R45</text>
<text x="31.6" y="144.4">R35</text>
<text x="104.8" y="144.4">R36</text>
<text x="172.7" y="144.4">R29</text>
<text x="238.8" y="144.4">R42</text>
<text x="24.8" y="153.9">C76</text>
<text x="37" y="153.8">DA14</text>
<text x="98" y="153.9">C77</text>
<text x="110.2" y="153.8">DA15</text>
<text x="165.9" y="153.9">C74</text>
<text x="178.1" y="153.8">DA12</text>
<text x="232" y="153.9">C79</text>
<text x="244.2" y="153.8">DA17</text>
</g>
<g font-size="2.9">
<text x="87.5" y="33.7">DAT_ADC1_n</text>
<text x="87.5" y="30.2">DAT_ADC1_p</text>
<text x="169.4" y="33.7">DAT_ADC2_n</text>
<text x="169.4" y="30.2">DAT_ADC2_p</text>
<text x="266.9" y="33.7">DAT_ADC3_n</text>
<text x="266.9" y="30.2">DAT_ADC3_p</text>
<text x="57.9" y="37.2">DAT_ADC1</text>
<text x="139.7" y="37.2">DAT_ADC2</text>
<text x="237.3" y="37.2">DAT_ADC3</text>
<text x="84" y="87.7">DAT_ADC4_n</text>
<text x="84" y="84.2">DAT_ADC4_p</text>
<text x="176.3" y="89.5">LINE_n</text>
<text x="176.3" y="86">LINE_p</text>
<text x="251.2" y="84.2">CLK_DDAC_p</text>
<text x="54.4" y="91.2">DAT_ADC4</text>
<text x="146.7" y="92.9">LINE</text>
<text x="251.2" y="98.2">CLK_DDAC_n</text>
<text x="68.4" y="134.7">DAT_DDAC_p</text>
<text x="94.5" y="134.7">CLK_ADC</text>
<text x="141.5" y="134.7">CLK_ADC_p</text>
<text x="162.4" y="134.7">PULSC</text>
<text x="209.4" y="134.7">IMPC_p</text>
<text x="228.6" y="134.7">PULSB</text>
<text x="275.6" y="134.7">IMPB_p</text>
<text x="68.4" y="148.6">DAT_DDAC_n</text>
<text x="141.5" y="148.6">CLK_ADC_n</text>
<text x="209.4" y="148.6">IMPC_n</text>
<text x="275.6" y="148.6">IMPB_n</text>
</g>
<g font-size="2.9" fill="#4c4c4c">
<text x="204.2" y="84.2">CLK_DDAC</text>
<text x="21.3" y="134.7">DT_DDAC</text>
</g>
<g font-size="2.2">
<text x="39.5" y="35.1">DE</text>
<text x="39.5" y="31.6">DI</text>
<text x="52.5" y="31.6">A</text>
<text x="52.7" y="35.1">B</text>
<text x="121.3" y="35.1">DE</text>
<text x="121.3" y="31.6">DI</text>
<text x="134.3" y="31.6">A</text>
<text x="134.5" y="35.1">B</text>
<text x="218.8" y="35.1">DE</text>
<text x="218.8" y="31.6">DI</text>
<text x="231.8" y="31.6">A</text>
<text x="232" y="35.1">B</text>
<text x="51.4" y="38.6">RO</text>
<text x="133.3" y="38.6">RO</text>
<text x="230.8" y="38.6">RO</text>
<text x="39.5" y="45.6">VCC</text>
<text x="50.2" y="45.6">GND</text>
<text x="51.6" y="42.1">RE</text>
<text x="121.3" y="45.6">VCC</text>
<text x="132" y="45.6">GND</text>
<text x="133.4" y="42.1">RE</text>
<text x="218.8" y="45.6">VCC</text>
<text x="229.5" y="45.6">GND</text>
<text x="230.9" y="42.1">RE</text>
<text x="36" y="89.1">DE</text>
<text x="36" y="85.6">DI</text>
<text x="49" y="85.6">A</text>
<text x="49.2" y="89.1">B</text>
<text x="128.3" y="87.3">DI</text>
<text x="141.3" y="87.3">A</text>
<text x="220.6" y="89.1">DE</text>
<text x="220.6" y="85.6">DI</text>
<text x="233.6" y="85.6">A</text>
<text x="233.7" y="89.1">B</text>
<text x="47.9" y="92.5">RO</text>
<text x="128.3" y="90.8">DE</text>
<text x="140.2" y="94.3">RO</text>
<text x="141.4" y="90.8">B</text>
<text x="232.5" y="92.5">RO</text>
<text x="36" y="99.5">VCC</text>
<text x="46.7" y="99.5">GND</text>
<text x="48.1" y="96.1">RE</text>
<text x="128.3" y="101.3">VCC</text>
<text x="139" y="101.3">GND</text>
<text x="140.4" y="97.8">RE</text>
<text x="220.6" y="99.5">VCC</text>
<text x="231.3" y="99.5">GND</text>
<text x="232.7" y="96.1">RE</text>
<text x="37.7" y="136.1">DI</text>
<text x="50.8" y="136.1">A</text>
<text x="110.9" y="136.1">DI</text>
<text x="123.9" y="136.1">A</text>
<text x="178.8" y="136.1">DI</text>
<text x="191.8" y="136.1">A</text>
<text x="244.9" y="136.1">DI</text>
<text x="257.9" y="136.1">A</text>
<text x="37.7" y="139.6">DE</text>
<text x="49.7" y="143">RO</text>
<text x="50.9" y="139.6">B</text>
<text x="110.9" y="139.6">DE</text>
<text x="122.8" y="143">RO</text>
<text x="124" y="139.6">B</text>
<text x="178.8" y="139.6">DE</text>
<text x="190.7" y="143">RO</text>
<text x="191.9" y="139.6">B</text>
<text x="244.9" y="139.6">DE</text>
<text x="256.9" y="143">RO</text>
<text x="258.1" y="139.6">B</text>
<text x="49.8" y="146.5">RE</text>
<text x="123" y="146.5">RE</text>
<text x="190.9" y="146.5">RE</text>
<text x="257" y="146.5">RE</text>
<text x="37.7" y="150">VCC</text>
<text x="48.4" y="150">GND</text>
<text x="110.9" y="150">VCC</text>
<text x="121.6" y="150">GND</text>
<text x="178.8" y="150">VCC</text>
<text x="189.5" y="150">GND</text>
<text x="244.9" y="150">VCC</text>
<text x="255.7" y="150">GND</text>
</g>
<g font-size="2.2" fill="#0e0e0e">
<text x="44.8" y="31.6">RTX</text>
<text x="126.6" y="31.6">RTX</text>
<text x="224.1" y="31.6">RTX</text>
<text x="41.3" y="85.6">RTX</text>
<text x="133.6" y="87.3">RTX</text>
<text x="225.8" y="85.6">RTX</text>
<text x="43.1" y="136.1">RTX</text>
<text x="116.2" y="136.1">RTX</text>
<text x="184.1" y="136.1">RTX</text>
<text x="250.2" y="136.1">RTX</text>
</g>
<g font-size="1.6">
<text x="37.3" y="30.5">4</text>
<text x="37.4" y="34">3</text>
<text x="55.1" y="30.5">6</text>
<text x="55.1" y="34">7</text>
<text x="119.1" y="30.5">4</text>
<text x="119.3" y="34">3</text>
<text x="137" y="30.5">6</text>
<text x="137" y="34">7</text>
<text x="216.7" y="30.5">4</text>
<text x="216.7" y="34">3</text>
<text x="234.5" y="30.5">6</text>
<text x="234.5" y="34">7</text>
<text x="55.1" y="41">2</text>
<text x="55.1" y="37.5">1</text>
<text x="137" y="41">2</text>
<text x="137" y="37.5">1</text>
<text x="234.5" y="41">2</text>
<text x="234.5" y="37.5">1</text>
<text x="37.3" y="44.4">8</text>
<text x="55.1" y="44.4">5</text>
<text x="119.1" y="44.4">8</text>
<text x="137" y="44.4">5</text>
<text x="216.7" y="44.4">8</text>
<text x="234.5" y="44.4">5</text>
<text x="33.8" y="84.5">4</text>
<text x="34" y="88">3</text>
<text x="51.6" y="84.5">6</text>
<text x="51.6" y="88">7</text>
<text x="126.1" y="86.2">4</text>
<text x="126.2" y="89.7">3</text>
<text x="143.9" y="86.2">6</text>
<text x="143.9" y="89.7">7</text>
<text x="218.4" y="84.5">4</text>
<text x="218.5" y="88">3</text>
<text x="236.2" y="84.5">6</text>
<text x="236.2" y="88">7</text>
<text x="51.6" y="95">2</text>
<text x="51.6" y="91.4">1</text>
<text x="143.9" y="93.2">1</text>
<text x="236.2" y="95">2</text>
<text x="236.2" y="91.4">1</text>
<text x="33.8" y="98.4">8</text>
<text x="51.6" y="98.4">5</text>
<text x="126.1" y="100.2">8</text>
<text x="143.9" y="96.7">2</text>
<text x="143.9" y="100.2">5</text>
<text x="218.4" y="98.4">8</text>
<text x="236.2" y="98.4">5</text>
<text x="35.6" y="135">4</text>
<text x="53.4" y="135">6</text>
<text x="108.7" y="135">4</text>
<text x="126.5" y="135">6</text>
<text x="176.6" y="135">4</text>
<text x="194.4" y="135">6</text>
<text x="242.8" y="135">4</text>
<text x="260.6" y="135">6</text>
<text x="35.7" y="138.5">3</text>
<text x="53.4" y="141.9">1</text>
<text x="53.4" y="138.5">7</text>
<text x="108.8" y="138.5">3</text>
<text x="126.5" y="141.9">1</text>
<text x="126.5" y="138.5">7</text>
<text x="176.7" y="138.5">3</text>
<text x="194.4" y="141.9">1</text>
<text x="194.4" y="138.5">7</text>
<text x="242.9" y="138.5">3</text>
<text x="260.6" y="141.9">1</text>
<text x="260.6" y="138.5">7</text>
<text x="35.6" y="148.9">8</text>
<text x="53.4" y="145.4">2</text>
<text x="53.4" y="148.9">5</text>
<text x="108.7" y="148.9">8</text>
<text x="126.5" y="145.4">2</text>
<text x="126.5" y="148.9">5</text>
<text x="176.6" y="148.9">8</text>
<text x="194.4" y="145.4">2</text>
<text x="194.4" y="148.9">5</text>
<text x="242.7" y="148.9">8</text>
<text x="260.6" y="145.4">2</text>
<text x="260.6" y="148.9">5</text>
</g>
<text font-size=".3" x="9.2" y="205.1">ALTIUM GOSTBOM2.0 KEV</text>
</svg>
